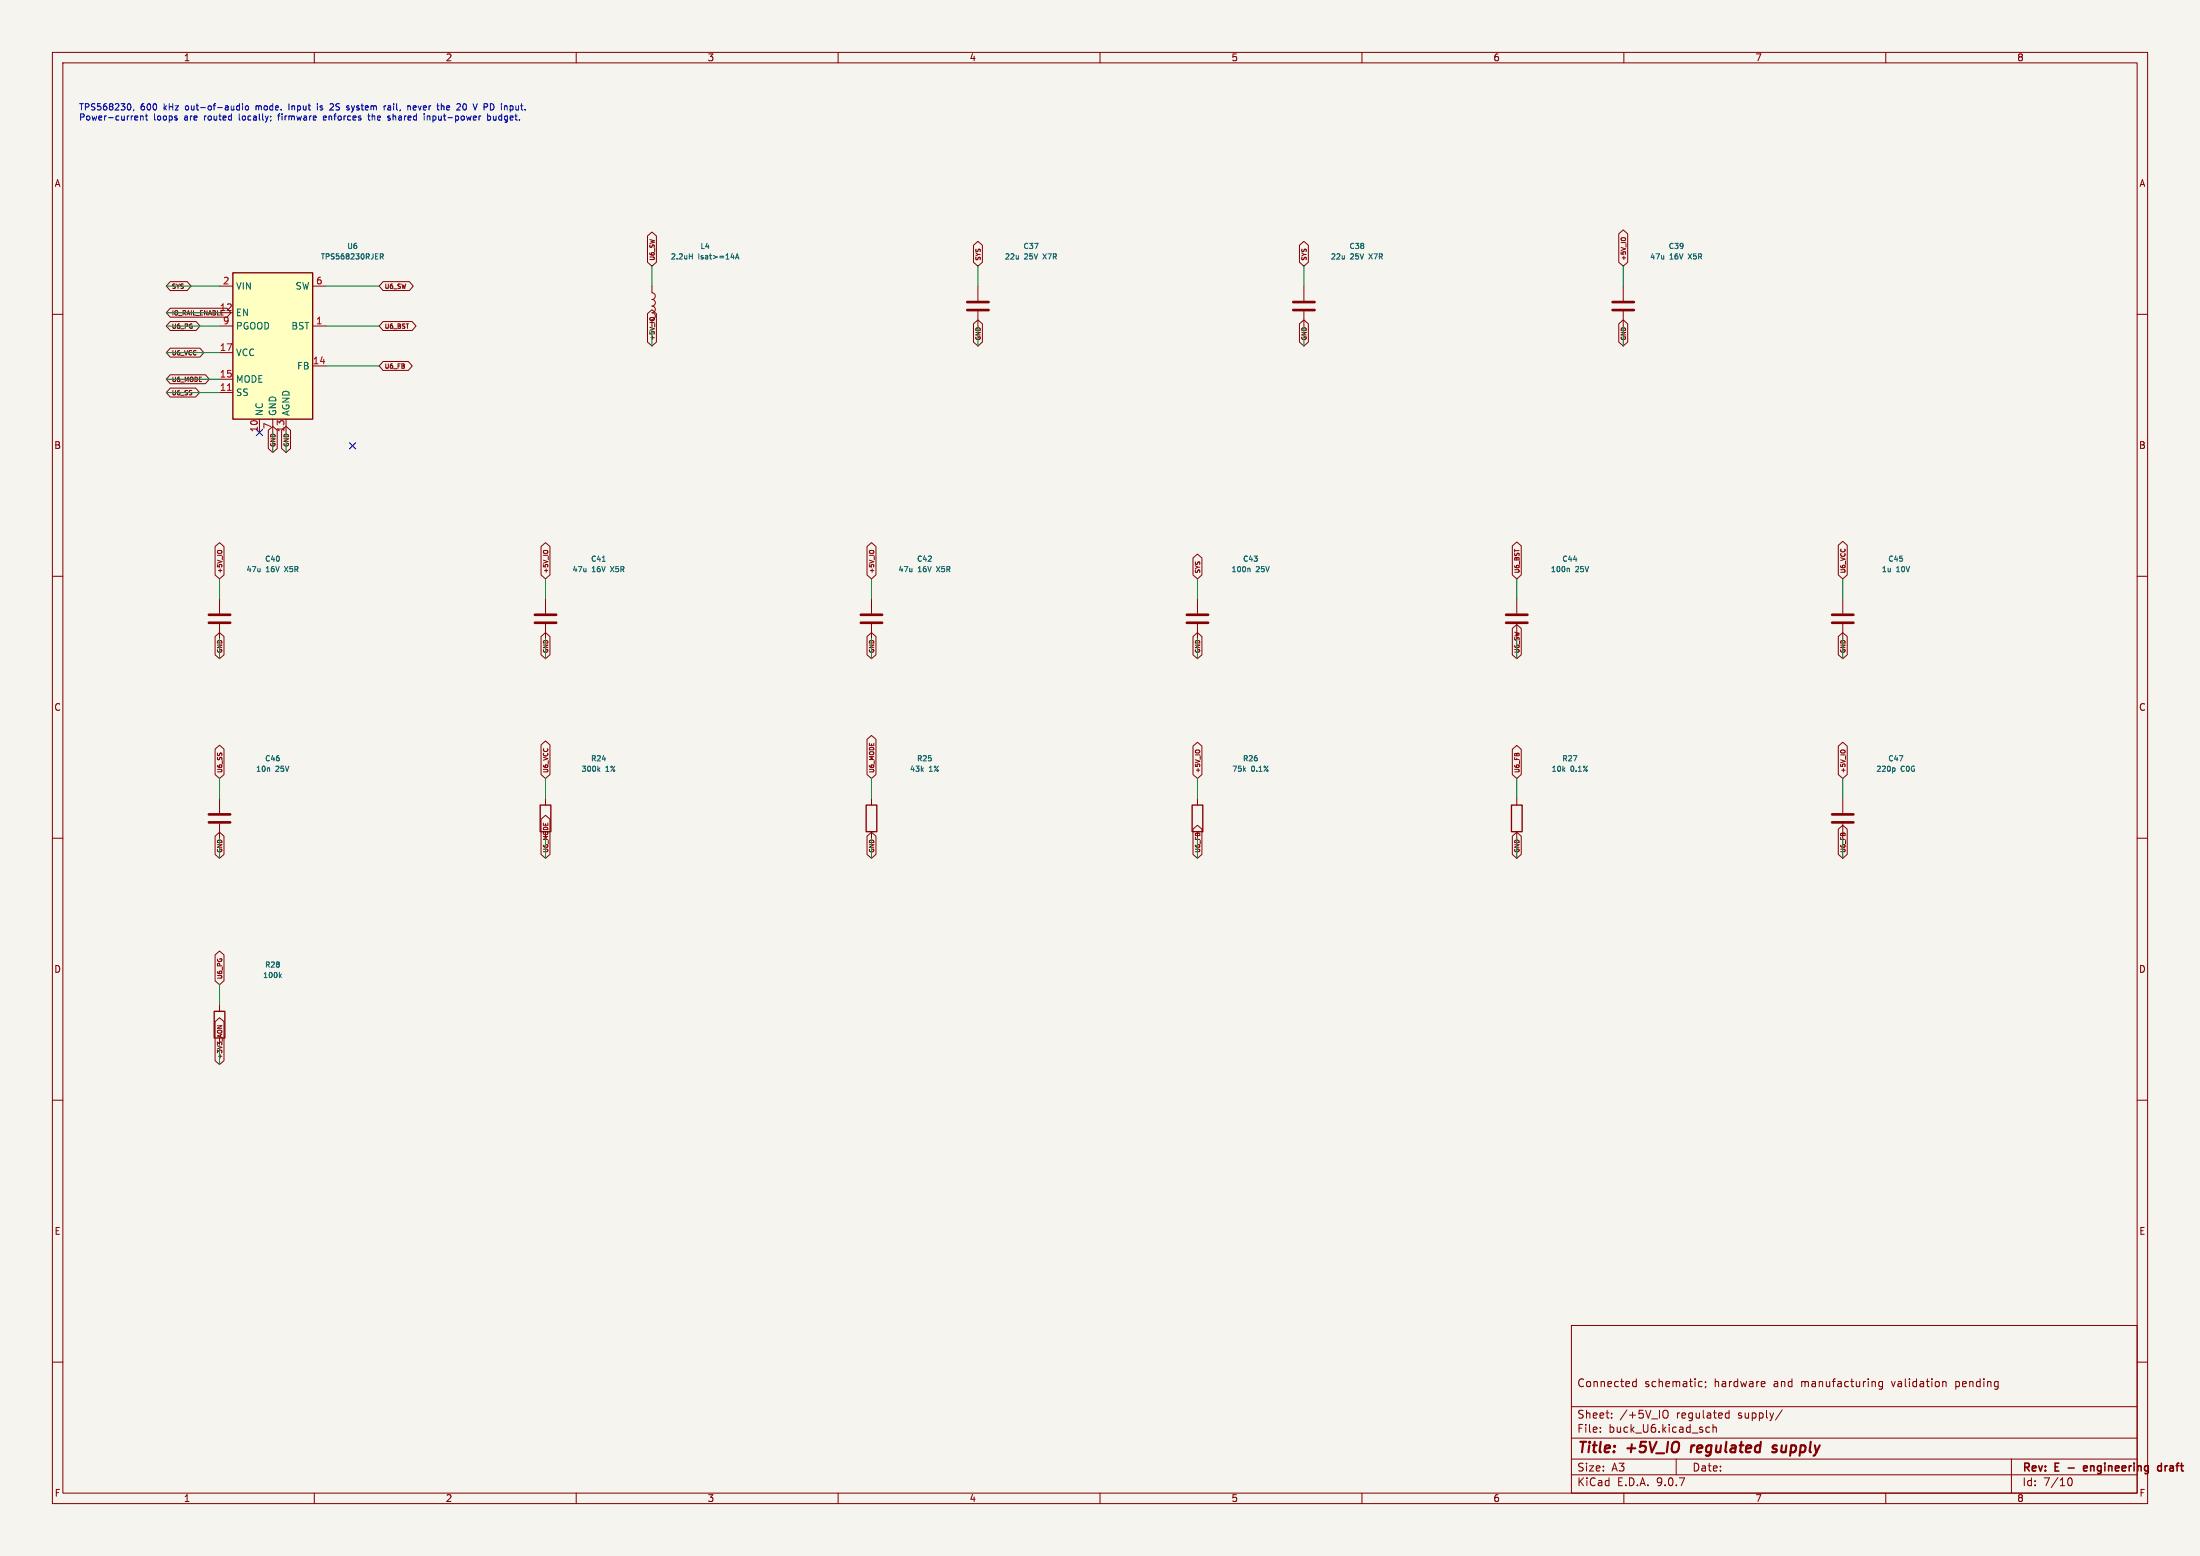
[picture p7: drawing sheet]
<svg xmlns="http://www.w3.org/2000/svg" width="420mm" height="297mm" viewBox="0 0 420 297" stroke-linecap="round" stroke-linejoin="round" font-family="sans-serif">
<path d="M0 0h420v297h-420z" fill="#f5f4ef" stroke="#f5f4ef" stroke-width=".19"/>
<g fill="none" stroke="#840000" stroke-width=".19">
<path d="M10 10h400v277h-400zM12 12h396v273h-396zM60 10v2M110 10v2M160 10v2M210 10v2M260 10v2M310 10v2M360 10v2M10 60h2M408 60h2M10 110h2"/>
<path d="M408 110h2M10 160h2M166.4 152.4v1.3M166.4 158.8v1.2M408 160h2M10 210h2M408 210h2M300 253h108v32h-108zM10 260h2M300 278.5h108M300 274.5h108M300 268.5h108"/>
<path d="M305.5 273.2v.2M305.5 272.5v.1M307.7 270.5v.2M307.7 269.8v.1M311.7 264.4l.2 .3 .5-.1M312.4 263.2v1.5M312.4 263.8l-.5-.1-.2 .3M317.5 269.4a.5 .5 0 0 1 .6-.2 .5 .5 0 0 1 .3 .5v.5a.5 .5 0 0 1-.3 .5 .5 .5 0 0 1-.6-.2M320 278.5v3M324.4 264.6h.5M324.4 263.8h.5M325.6 263.8v.1"/>
<path d="M325.7 264.6l-.2 .3M325.7 273.2l.2 .2 .5-.1M326.4 272.5l-.5-.1-.2 .1M327 272.5l.2-.1 .4 .1 .1 .9M327 271.9v1.5M329.4 270.4l.3 .3 .4-.1M330.1 269.2v1.5M330.1 269.8l-.4-.1-.3 .3M336.4 263.7l.5 .1v.2l-.7 .2M336.9 264.6l-.5 .1M340.2 269.1l-1.3 1.9M357.9 263.8l.1 .9"/>
<path d="M359.4 263.8l-.5-.1-.2 .3 .1 .6h.6M359.4 263.7v1.2l-.3 .3-.4-.1M370.9 263.8h.5l.1 .9M384 278.5v6.5M408 260h2M60 285v2M110 285v2M160 285v2M210 285v2M260 285v2M300 281.5h108M310 285v2"/>
<path d="M360 285v2M394.7 282.7l.2-.5 .2-.1a.8 .8 0 0 1 .5 .7 .8 .8 0 0 1-.5 .8l-.2-.2-.2-.4"/>
</g>
<path d="M398.4 279.9l-.4-.1-.2 .2v.7h.6M412.6 279.9l-.4-.1-.3 .3 .1 .6h.6M412.6 279.3v1.5M398.5 280.1l-.7 .2" fill="none" stroke="#840000" stroke-width=".3"/>
<path d="M322.9 275.9l-.1 1.3M339.2 276a.49 .49 0 0 0-.8 .3l.1 .1 .6 .2 .1 .3-.3 .3-.6-.1" fill="none" stroke="#840000" stroke-width=".4"/>
<path d="M165.4 153.7h2v5.1h-2z" fill="none" stroke="#840000" stroke-width=".25"/>
<path d="M44.4 52.1h15.3v27.9h-15.3z" fill="#ffffc2"/>
<path d="M44.4 52.1h15.3v27.9h-15.3zM103.1 153.7h2.1v5.1h-2.1zM227.6 153.7h2v5.1h-2zM288.5 153.7h2.1v5.1h-2.1zM40.9 193h2v5.1h-2z" fill="none" stroke="#840000" stroke-width=".25"/>
<g fill="none" stroke="#840000" stroke-width=".19">
<path d="M32.5 58.8h10.8l.8 .9-.8 .8h-10.8l-.8-.8zM32.5 53.8h3.2l.8 .8-.8 .9h-3.2l-.8-.9zM41.9 54.6h2.5M41.9 59.7h2.5M59.7 54.6h2.5M73.1 53.8h5.1l.7 .8-.7 .9h-5.1l-.7-.9zM123.6 45l.9-.7 .8 .7v5.1l-.8 .7-.9-.7zM123.6 59.9l.9-.8 .8 .8v5.4l-.8 .7-.9-.7zM124.5 54.6v1.3a.64 .64 0 0 1 .6 .6 .64 .64 0 0 1-.6 .7M124.5 57.2a.64 .64 0 0 1 .6 .6 .64 .64 0 0 1-.6 .6 .64 .64 0 0 1 .6 .7 .64 .64 0 0 1-.6 .6 .64 .64 0 0 1 .6 .6 .64 .64 0 0 1-.6 .7M185.8 46.8l.9-.7 .8 .7v3.3l-.8 .7-.9-.7zM186.7 54.6v2.8"/>
<path d="M186.7 59.4v2.8M248.1 46.8l.8-.7 .9 .7v3.3l-.9 .7-.8-.7zM248.9 54.6v2.8M248.9 59.4v2.8M309 44.6l.9-.7 .8 .7v5.5l-.8 .7-.9-.7zM309.5 45.5l.3-.1 .5 .1M309.9 54.6v2.8M309.9 59.4v2.8M32.5 61.4h4.9l.8 .8-.8 .9h-4.9l-.8-.9zM32.5 74.1h4.9l.7 .8-.7 .9h-4.9l-.8-.9zM32.5 71.5h6.7l.8 .9-.8 .8h-6.7l-.8-.8zM32.5 66.5h5.7l.7 .8-.7 .9h-5.7l-.8-.9z"/>
<path d="M41.9 62.2h2.5M41.9 72.4h2.5M41.9 67.3h2.5M41.9 74.9h2.5M59.7 62.2h2.5M59.7 69.9h2.5M73.1 69h4.9l.7 .9-.7 .8h-4.9l-.7-.8zM73.1 61.4h5.6l.7 .8-.7 .9h-5.6l-.7-.9zM124.1 60.7l.2-.1 .6 .1M185.8 61.8l.9-.7 .8 .7v3.5l-.8 .7-.9-.7zM248.1 61.8l.8-.7 .9 .7v3.5l-.9 .7-.8-.7zM309 61.8l.9-.7 .8 .7v3.5l-.8 .7-.9-.7z"/>
<path d="M49.5 80v2.6M51.2 82.1l.9-.7 .8 .7v3.5l-.8 .8-.9-.8zM52.1 80v2.6M53.8 82.1l.8-.7 .9 .7v3.5l-.9 .8-.8-.8zM54.6 80v2.6M41.1 104.3l.8-.7 .9 .7v5.4l-.9 .8-.8-.8zM41.5 105.2l.3-.1 .5 .1M41.9 114.3v2.8M41.9 119.1v2.8M103.3 104.3l.8-.7 .9 .7v5.4l-.9 .8-.8-.8zM103.8 105.2l.2-.1 .5 .1M104.1 114.3v2.8"/>
<path d="M104.1 119.1v2.8M165.5 104.3l.9-.7 .8 .7v5.4l-.8 .8-.9-.8zM166 105.2l.2-.1 .6 .1M166.4 114.3v2.8M166.4 119.1v2.8M227.7 106.5l.9-.7 .9 .7v3.2l-.9 .8-.9-.8zM228.6 114.3v2.8M228.6 119.1v2.8M288.7 104.2l.9-.7 .8 .7v5.5l-.8 .8-.9-.8zM288.7 120l.9-.8 .8 .8v5l-.8 .7-.9-.7zM289.6 114.3v2.8M289.6 119.1v2.8"/>
<path d="M350.9 104.1l.9-.8 .8 .8v5.6l-.8 .8-.9-.8zM351.8 114.3v2.8M351.8 119.1v2.8M41.1 121.5l.8-.7 .9 .7v3.5l-.9 .7-.8-.7zM103.3 121.5l.8-.7 .9 .7v3.5l-.9 .7-.8-.7zM165.5 121.5l.9-.7 .8 .7v3.5l-.8 .7-.9-.7zM227.7 121.5l.9-.7 .9 .7v3.5l-.9 .7-.9-.7zM350.9 121.5l.9-.7 .8 .7v3.5l-.8 .7-.9-.7zM41.1 159.6l.8-.7 .9 .7v3.5l-.9 .7-.8-.7zM41.1 143l.8-.8 .9 .8v4.8l-.9 .8-.8-.8zM41.9 152.4v2.8M41.9 157.2v2.8"/>
<path d="M103.3 142.2l.8-.8 .9 .8v5.6l-.9 .8-.8-.8zM103.3 156.4l.8-.8 .9 .8v6.7l-.9 .7-.8-.7zM104.1 152.4v1.3M165.5 159.6l.9-.7 .8 .7v3.5l-.8 .7-.9-.7zM165.5 141.1l.9-.7 .8 .7v6.7l-.8 .8-.9-.8zM227.7 142.4l.9-.7 .9 .7v5.4l-.9 .8-.9-.8zM227.7 158.3l.9-.8 .9 .8v4.8l-.9 .7-.9-.7zM228.2 143.3l.3-.1 .5 .1M228.6 152.4v1.3M228.6 158.8v1.2M288.7 143l.9-.7 .8 .7v4.8l-.8 .8-.9-.8zM288.7 159.6l.9-.7 .8 .7v3.5l-.8 .7-.9-.7z"/>
<path d="M289.6 152.4v1.3M289.6 158.8v1.2M350.9 142.4l.9-.7 .8 .7v5.4l-.8 .8-.9-.8zM350.9 158.3l.9-.8 .8 .8v4.8l-.8 .7-.9-.7zM351.4 143.3l.3-.1 .5 .1M351.8 152.4v2.8M351.8 157.2v2.8M41.1 195l.8-.7 .9 .7v7.5l-.9 .7-.8-.7zM41.1 182.3l.8-.8 .9 .8v4.9l-.9 .8-.8-.8zM41.5 195.8h.9l-.9 .5M41.9 191.8v1.2"/>
</g>
<path d="M43.4 74.5h.7" fill="none" stroke="#a90000" stroke-width=".19"/>
<g fill="none" stroke="#006464" stroke-width=".19">
<path d="M72.6 49l.5-.1v-.4l-.5-.1v1M72.8 49l.4 .4M131.6 48.9h.6M132.2 48.4v1M139.5 49.1h.7M140.4 49.4l.3-1 .4 1M140.5 49.2h.5M115 107.1h.6M238.4 108.5l.2 .1v.5M299.3 108.5l.3 .1v.5M114.2 146.9l.3 .3M114.5 146.6l-.4 .3"/>
<path d="M361.6 146.6l.2 .2v.2l-.2 .2M53.4 186.2l.3 .4M53.7 185.9l-.4 .4"/>
</g>
<g fill="none" stroke="#840000" stroke-width=".51">
<path d="M184.7 57.7h4M184.7 59.2h4M246.9 57.7h4.1M246.9 59.2h4.1M307.8 57.7h4.1M307.8 59.2h4.1M39.9 117.3h4M39.9 118.9h4M102.1 117.3h4.1M102.1 118.9h4.1M164.3 117.3h4.1M164.3 118.9h4.1"/>
<path d="M226.6 117.3h4M226.6 118.9h4M287.5 117.3h4.1M287.5 118.9h4.1M349.8 117.3h4M349.8 118.9h4M39.9 155.4h4M39.9 157h4M349.8 155.4h4M349.8 157h4"/>
</g>
<g fill="none" stroke="#009600" stroke-width=".19">
<path d="M31.7 54.6h10.2M31.7 59.7h10.2M62.2 54.6h10.2M124.5 50.8v3.8M186.7 50.8v3.8M248.9 50.8v3.8M309.9 50.8v3.8M31.7 62.2h10.2M31.7 74.9h10.2M31.7 72.4h10.2M31.7 67.3h10.2M62.2 69.9h10.2"/>
<path d="M62.2 62.2h10.2M124.5 62.2v3.8M186.7 62.2v3.8M248.9 62.2v3.8M309.9 62.2v3.8M52.1 82.6v3.8M54.6 82.6v3.8M41.9 110.5v3.8M104.1 110.5v3.8M166.4 110.5v3.8M228.6 110.5v3.8M289.6 110.5v3.8"/>
<path d="M351.8 110.5v3.8M41.9 121.9v3.8M104.1 121.9v3.8M166.4 121.9v3.8M228.6 121.9v3.8M289.6 121.9v3.8M351.8 121.9v3.8M41.9 148.6v3.8M104.1 148.6v3.8M166.4 148.6v3.8M228.6 148.6v3.8M289.6 148.6v3.8"/>
<path d="M351.8 148.6v3.8M41.9 160v3.8M104.1 160v3.8M166.4 160v3.8M228.6 160v3.8M289.6 160v3.8M351.8 160v3.8M41.9 188v3.8M41.9 199.4v3.8"/>
</g>
<path d="M48.9 81.9l1.2 1.3M50.1 81.9l-1.2 1.3M66.7 84.5l1.2 1.2M67.9 84.5l-1.2 1.2" fill="none" stroke="#000084" stroke-width=".19"/>
<g fill="none" stroke="#0000c2" stroke-width=".19">
<path d="M24.7 19.8a.75 .75 0 0 1 0 1.2M45.7 19.8v1.2M46.3 19.8v.1M55.2 19.8v1.2M60.6 19.8v.1M63.2 19.8h.2l.3 .2M83.6 19.8v1M84.2 19.8v1.2M25.6 20.9l-.2 .3M25.9 22.1l.3 .1 .1 .2-.6 .1M26.2 22.9h-.3M26.8 22.2h.5v.7"/>
<path d="M26.8 22.1v.8M27.7 22.1h.5M27.9 21.7v1.1l.3 .1M45.7 21.7v1.2M45.7 20.3l-.3-.1-.2 .2 .1 .5h.4M46.3 20.2v.8M46.9 20.3l.3-.1 .2 .2v.4l-.2 .2-.4-.2zM48.9 20.2v.8M48.9 20.3h.1M51.7 22.2v.1M51.7 22.9v.1M53 22.1h.4"/>
<path d="M53.2 21.9v1M60.6 20.2v.8M62.2 22.2l-.3-.1-.2 .2 .1 .6h.4M62.3 22.4l-.6 .1M63.7 20.1l-.8 .9h.8M70.4 21.7v1.1l.2 .1M73.7 20.2l-.4 .2M74.1 20.3h.4M74.2 22.5l.3 .1v.2l-.4 .1M74.2 22.1l.3 .1M74.5 20.5h-.3l-.2 .2 .1 .2 .4 .1M78 20.2l.4 .2v.6"/>
<path d="M79.3 20.2l-.4 .2v.5l.4 .1M79.4 20.5l-.5 .1M81.6 22.2h.4l.1 .7M81.6 22.1v.8M84.3 20.3h.4l.1 .7M88.4 20.5l.2 .5 .4-.2M89 20l-.4-.2-.2 .5M93.1 22.2l.3-.1 .3 .3-.1 .5h-.5M93.1 21.7v1.2M94.2 22.1v.7l.3 .1M97.8 20.3l.2 .1-.2 .5"/>
</g>
<g font-size="2.8" fill="#840000">
<text x="301" y="277.9">Title:</text>
<text x="310.6" y="277.9">+5V_IO</text>
<text x="323.6" y="277.9">regulated</text>
<text x="340.1" y="277.9">supply</text>
</g>
<g font-size="2.1" fill="#840000">
<text x="301" y="265">Connected</text>
<text x="313.9" y="265">schematic;</text>
<text x="327.3" y="265">hardware</text>
<text x="338.7" y="265">and</text>
<text x="344.1" y="265">manufacturing</text>
<text x="361.6" y="265">validation</text>
<text x="373.9" y="265">pending</text>
<text x="301" y="273.7">File:</text>
<text x="301" y="271">Sheet:</text>
<text x="307.1" y="273.7">buck_U6.kicad_sch</text>
<text x="309.2" y="271">/+5V_IO</text>
<text x="320.1" y="271">regulated</text>
<text x="332" y="271">supply/</text>
<text x="301" y="281.1">Size:</text>
<text x="307.6" y="281.1">A3</text>
<text x="323" y="281.1">Date:</text>
<text x="386" y="281.3">Rev:</text>
<text x="392.4" y="281.3">E</text>
<text x="395.5" y="281.3">-</text>
<text x="399.1" y="281.3">engineering</text>
<text x="413.8" y="281.3">draft</text>
<text x="301" y="283.9">KiCad</text>
<text x="308.7" y="283.9">E.D.A.</text>
<text x="316.3" y="283.9">9.0.7</text>
<text x="386" y="283.9">Id:</text>
<text x="390.1" y="283.9">7/10</text>
</g>
<g font-size="1.8" fill="#840000">
<text x="35" y="11.9">1</text>
<text x="85" y="11.9">2</text>
<text x="135" y="11.9">3</text>
<text x="185" y="11.9">4</text>
<text x="235" y="11.9">5</text>
<text x="285" y="11.9">6</text>
<text x="335" y="11.9">7</text>
<text x="385" y="11.9">8</text>
<text x="10.3" y="35.9">A</text>
<text x="408.3" y="35.9">A</text>
<text x="41.9" y="59.4">12</text>
<text x="42.5" y="62">9</text>
<text x="54.4" y="82.6" transform="rotate(-90 54.4 82.6)">13</text>
<text x="10.3" y="85.9">B</text>
<text x="408.2" y="85.9">B</text>
<text x="10.3" y="135.9">C</text>
<text x="408.2" y="135.9">C</text>
<text x="10.3" y="185.9">D</text>
<text x="408.2" y="185.9">D</text>
<text x="10.3" y="235.9">E</text>
<text x="408.3" y="235.9">E</text>
<text x="10.3" y="285.9">F</text>
<text x="35" y="286.9">1</text>
<text x="85" y="286.9">2</text>
<text x="135" y="286.9">3</text>
<text x="185" y="286.9">4</text>
<text x="235" y="286.9">5</text>
<text x="285" y="286.9">6</text>
<text x="335" y="286.9">7</text>
<text x="385" y="286.9">8</text>
<text x="408.3" y="285.9">F</text>
</g>
<g font-size="1.8" fill="#a90000">
<text x="42.5" y="54.4">2</text>
<text x="60.3" y="54.4">6</text>
<text x="60.3" y="62">1</text>
<text x="41.9" y="67.1">17</text>
<text x="59.6" y="69.6">14</text>
<text x="41.9" y="72.1">15</text>
<text x="41.9" y="74.7">11</text>
<text x="49.3" y="82.6" transform="rotate(-90 49.3 82.6)">10</text>
<text x="51.8" y="82" transform="rotate(-90 51.8 82)">7</text>
</g>
<g font-size="1.8" fill="#006464">
<text x="45" y="55.5">VIN</text>
<text x="56.3" y="55.5">SW</text>
<text x="45" y="60.6">EN</text>
<text x="45" y="63.1">PGOOD</text>
<text x="55.5" y="63.1">BST</text>
<text x="45" y="68.2">VCC</text>
<text x="56.6" y="70.7">FB</text>
<text x="45" y="73.3">MODE</text>
<text x="45" y="75.8">SS</text>
<text x="50.4" y="79.5" transform="rotate(-90 50.4 79.5)">NC</text>
<text x="52.9" y="79.5" transform="rotate(-90 52.9 79.5)">GND</text>
<text x="55.5" y="79.5" transform="rotate(-90 55.5 79.5)">AGND</text>
</g>
<g font-size="1.7" fill="#0000c2">
<text x="15" y="21.4">TPS568230,</text>
<text x="15" y="23.3">Power-current</text>
<text x="26.8" y="21.4">600</text>
<text x="29.3" y="23.3">loops</text>
<text x="31.4" y="21.4">kHz</text>
<text x="35.3" y="23.3">are</text>
<text x="35.7" y="21.4">out-of-audio</text>
<text x="39.3" y="23.3">routed</text>
<text x="46.2" y="23.3">locally;</text>
<text x="49.4" y="21.4">mode.</text>
<text x="53.9" y="23.3">firmware</text>
<text x="55.9" y="21.4">Input</text>
<text x="61.5" y="21.4">is</text>
<text x="62.7" y="23.3">enforces</text>
<text x="64.2" y="21.4">2S</text>
<text x="67.6" y="21.4">system</text>
<text x="71.5" y="23.3">the</text>
<text x="74.9" y="21.4">rail,</text>
<text x="75.4" y="23.3">shared</text>
<text x="79.6" y="21.4">never</text>
<text x="82.6" y="23.3">input-power</text>
<text x="85.6" y="21.4">the</text>
<text x="89.5" y="21.4">20</text>
<text x="92.9" y="21.4">V PD</text>
<text x="94.9" y="23.3">budget.</text>
<text x="98.6" y="21.4">input.</text>
</g>
<g font-size="1.4" fill="#006464">
<text x="66.2" y="47.7">U6</text>
<text x="133.6" y="47.7">L4</text>
<text x="195.3" y="47.7">C37</text>
<text x="257.5" y="47.7">C38</text>
<text x="318.5" y="47.7">C39</text>
<text x="61.1" y="49.7">TPS568230RJER</text>
<text x="127.9" y="49.7">2.2uH</text>
<text x="133.3" y="49.7">Isat&gt;=14A</text>
<text x="191.7" y="49.7">22u</text>
<text x="195.5" y="49.7">25V</text>
<text x="199.3" y="49.7">X7R</text>
<text x="254" y="49.7">22u</text>
<text x="257.8" y="49.7">25V</text>
<text x="261.6" y="49.7">X7R</text>
<text x="314.9" y="49.7">47u</text>
<text x="318.7" y="49.7">16V</text>
<text x="322.5" y="49.7">X5R</text>
<text x="50.5" y="107.4">C40</text>
<text x="112.7" y="107.4">C41</text>
<text x="174.9" y="107.4">C42</text>
<text x="237.2" y="107.4">C43</text>
<text x="298.1" y="107.4">C44</text>
<text x="360.4" y="107.4">C45</text>
<text x="46.9" y="109.4">47u</text>
<text x="50.8" y="109.4">16V</text>
<text x="54.6" y="109.4">X5R</text>
<text x="109.2" y="109.4">47u</text>
<text x="113" y="109.4">16V</text>
<text x="116.8" y="109.4">X5R</text>
<text x="171.4" y="109.4">47u</text>
<text x="175.2" y="109.4">16V</text>
<text x="179" y="109.4">X5R</text>
<text x="235" y="109.4">100n</text>
<text x="239.8" y="109.4">25V</text>
<text x="295.9" y="109.4">100n</text>
<text x="300.7" y="109.4">25V</text>
<text x="359.1" y="109.4">1u</text>
<text x="362" y="109.4">10V</text>
<text x="48.8" y="147.5">10n</text>
<text x="50.5" y="145.5">C46</text>
<text x="52.6" y="147.5">25V</text>
<text x="110.9" y="147.5">300k</text>
<text x="112.7" y="145.5">R24</text>
<text x="115.6" y="147.5">1%</text>
<text x="173.6" y="147.5">43k</text>
<text x="174.9" y="145.5">R25</text>
<text x="177.3" y="147.5">1%</text>
<text x="235.1" y="147.5">75k</text>
<text x="237.2" y="145.5">R26</text>
<text x="238.9" y="147.5">0.1%</text>
<text x="296.1" y="147.5">10k</text>
<text x="298.1" y="145.5">R27</text>
<text x="299.8" y="147.5">0.1%</text>
<text x="358.1" y="147.5">220p</text>
<text x="360.4" y="145.5">C47</text>
<text x="362.9" y="147.5">C0G</text>
<text x="50.5" y="184.9">R28</text>
<text x="50.1" y="186.9">100k</text>
</g>
<g font-size="1.2" fill="#840000">
<text x="125.2" y="49.8" transform="rotate(-90 125.2 49.8)">U6_SW</text>
<text x="187.4" y="49.8" transform="rotate(-90 187.4 49.8)">SYS</text>
<text x="249.6" y="49.8" transform="rotate(-90 249.6 49.8)">SYS</text>
<text x="310.6" y="49.8" transform="rotate(-90 310.6 49.8)">+5V_IO</text>
<text x="32.7" y="55.3">SYS</text>
<text x="73.3" y="55.3">U6_SW</text>
<text x="32.7" y="62.9">U6_PG</text>
<text x="32.7" y="60.4">IO_RAIL_ENABLE</text>
<text x="73.3" y="62.9">U6_BST</text>
<text x="125.2" y="65.1" transform="rotate(-90 125.2 65.1)">+5V_IO</text>
<text x="187.4" y="65.1" transform="rotate(-90 187.4 65.1)">GND</text>
<text x="249.6" y="65.1" transform="rotate(-90 249.6 65.1)">GND</text>
<text x="310.6" y="65.1" transform="rotate(-90 310.6 65.1)">GND</text>
<text x="32.7" y="68">U6_VCC</text>
<text x="73.3" y="70.6">U6_FB</text>
<text x="32.7" y="75.6">U6_SS</text>
<text x="32.7" y="73.1">U6_MODE</text>
<text x="52.8" y="85.4" transform="rotate(-90 52.8 85.4)">GND</text>
<text x="55.3" y="85.4" transform="rotate(-90 55.3 85.4)">GND</text>
<text x="42.6" y="109.5" transform="rotate(-90 42.6 109.5)">+5V_IO</text>
<text x="104.9" y="109.5" transform="rotate(-90 104.9 109.5)">+5V_IO</text>
<text x="167.1" y="109.5" transform="rotate(-90 167.1 109.5)">+5V_IO</text>
<text x="229.3" y="109.5" transform="rotate(-90 229.3 109.5)">SYS</text>
<text x="290.3" y="109.5" transform="rotate(-90 290.3 109.5)">U6_BST</text>
<text x="352.5" y="109.5" transform="rotate(-90 352.5 109.5)">U6_VCC</text>
<text x="42.6" y="124.8" transform="rotate(-90 42.6 124.8)">GND</text>
<text x="104.9" y="124.8" transform="rotate(-90 104.9 124.8)">GND</text>
<text x="167.1" y="124.8" transform="rotate(-90 167.1 124.8)">GND</text>
<text x="229.3" y="124.8" transform="rotate(-90 229.3 124.8)">GND</text>
<text x="290.3" y="124.8" transform="rotate(-90 290.3 124.8)">U6_SW</text>
<text x="352.5" y="124.8" transform="rotate(-90 352.5 124.8)">GND</text>
<text x="42.6" y="147.6" transform="rotate(-90 42.6 147.6)">U6_SS</text>
<text x="104.9" y="147.6" transform="rotate(-90 104.9 147.6)">U6_VCC</text>
<text x="167.1" y="147.6" transform="rotate(-90 167.1 147.6)">U6_MODE</text>
<text x="229.3" y="147.6" transform="rotate(-90 229.3 147.6)">+5V_IO</text>
<text x="290.3" y="147.6" transform="rotate(-90 290.3 147.6)">U6_FB</text>
<text x="352.5" y="147.6" transform="rotate(-90 352.5 147.6)">+5V_IO</text>
<text x="42.6" y="162.9" transform="rotate(-90 42.6 162.9)">GND</text>
<text x="104.9" y="162.9" transform="rotate(-90 104.9 162.9)">U6_MODE</text>
<text x="167.1" y="162.9" transform="rotate(-90 167.1 162.9)">GND</text>
<text x="229.3" y="162.9" transform="rotate(-90 229.3 162.9)">U6_FB</text>
<text x="290.3" y="162.9" transform="rotate(-90 290.3 162.9)">GND</text>
<text x="352.5" y="162.9" transform="rotate(-90 352.5 162.9)">U6_FB</text>
<text x="42.6" y="187" transform="rotate(-90 42.6 187)">U6_PG</text>
<text x="42.6" y="202.2" transform="rotate(-90 42.6 202.2)">+3V3_AON</text>
</g>
</svg>
